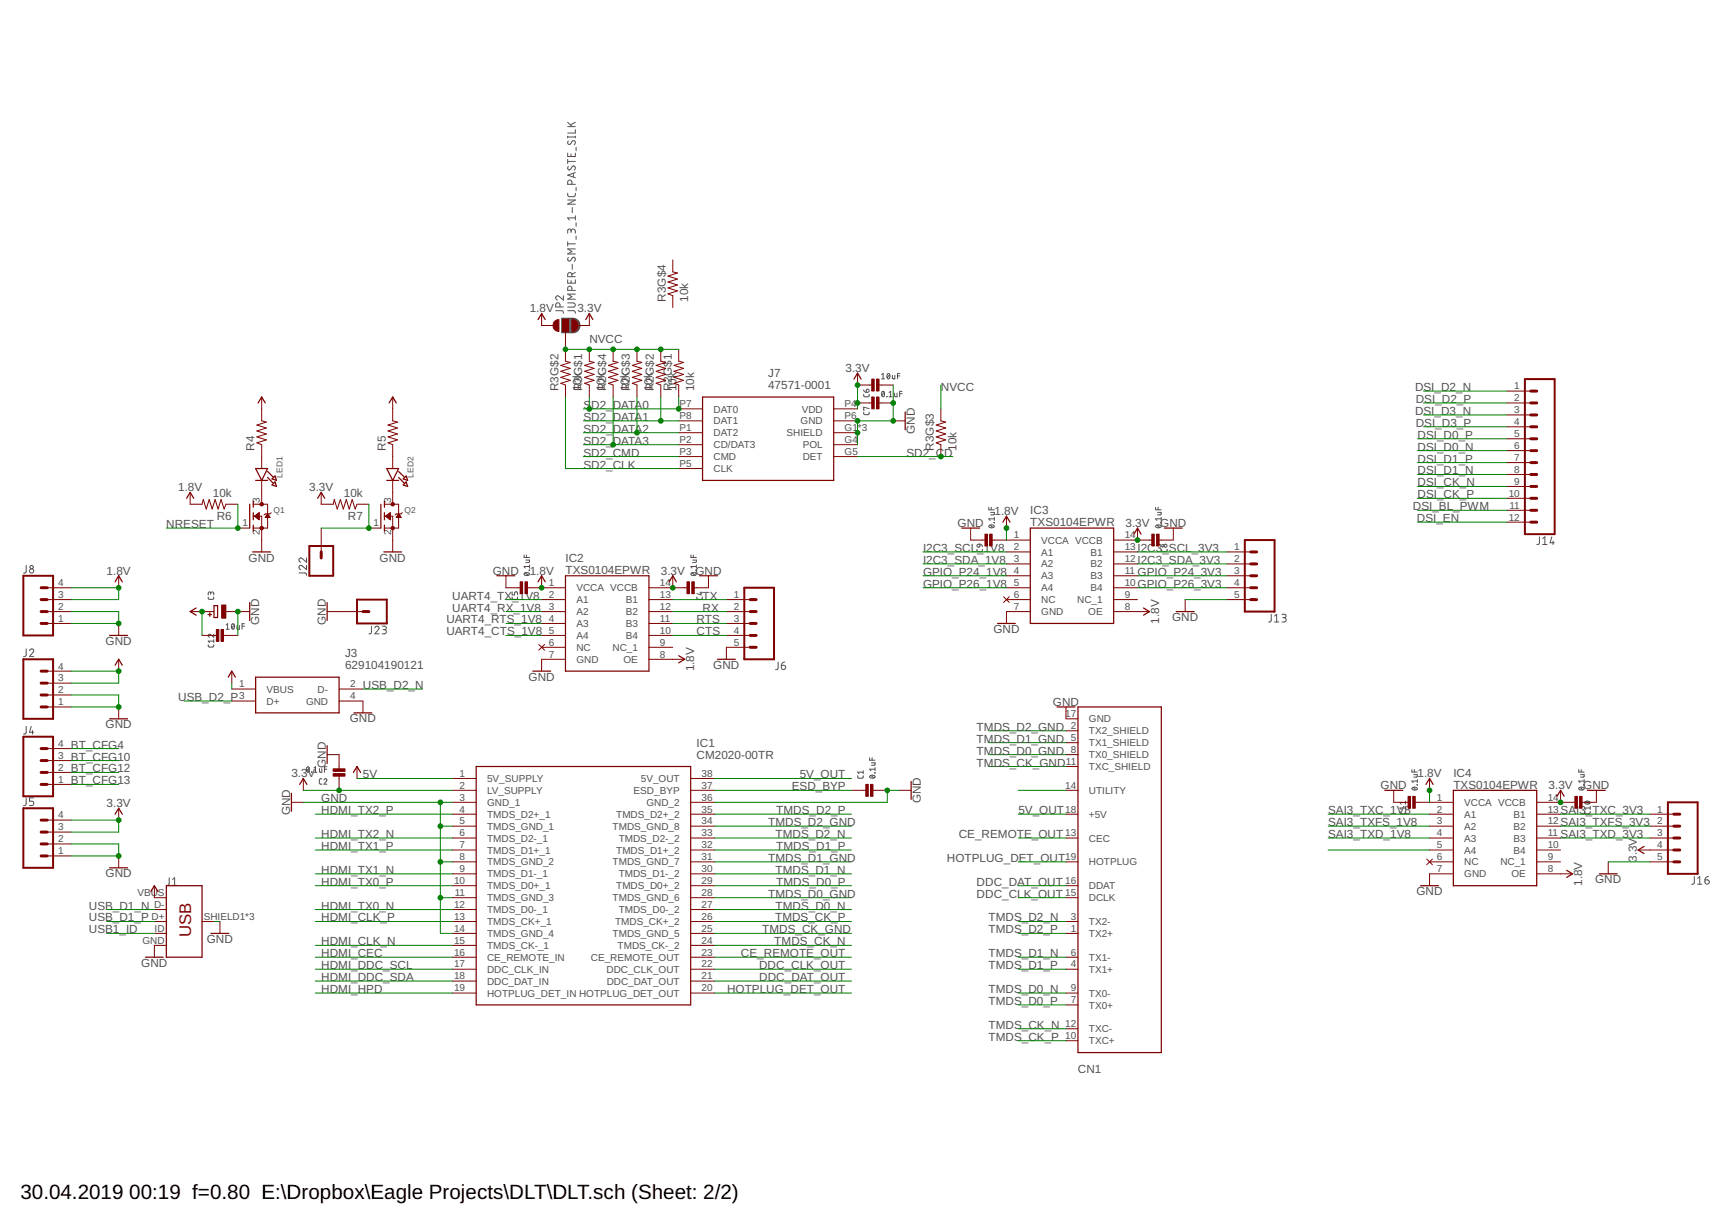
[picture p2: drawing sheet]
<svg xmlns="http://www.w3.org/2000/svg" width="297mm" height="210mm" viewBox="0 0 297 210" stroke-linecap="round" stroke-linejoin="round" font-family="sans-serif">
<g fill="none" stroke="#505050" stroke-width=".17">
<path d="M97.3 33.1v.4l.3 .2h.8l.2-.3v-.3M97.3 26.2v.6h1.3v-.6M97.3 23.3v.3M97.3 27.3v.7M97.3 34.3h1.3l-1.3 .7h1.3M97.3 27.7h1.3M97.3 23.5h1.3M97.3 21.7h1.3M97.3 21l.8 .7M97.4 28.5l-.1 .5 .3 .1 .2-.1 .3-.4a.36 .36 0 0 1 .5 0 .36 .36 0 0 1-.2 .6M97.4 24.2l-.1 .4 .3 .2 .2-.2 .3-.4a.36 .36 0 0 1 .5 .1 .36 .36 0 0 1-.2 .5M97.9 39.6a.37 .37 0 0 1 .3-.4 .37 .37 0 0 1 .4 .4v.4"/>
<path d="M97.9 39.8v-.4l-.4-.2-.2 .2v.6M97.9 26.4v.4M98 31.6v-.4a.36 .36 0 0 0-.3-.4 .36 .36 0 0 0-.4 .4v.4h1.3M98.1 35.6v.8M98.3 29.7v.6M98.6 22.2v.6h-1.3M98.6 23.3v.3M98.6 37v.7M98.6 37.3h-1.3l.3 .4M98.6 29.6l-1.3 .4 1.3 .5M98.6 21l-.8 .4M98.7 25.2v.6"/>
<path d="M98.7 32.1v.6M98.7 38.2v.6M95.2 53.2l1.2 .1 .2 .4M96 52.6v-.4a.37 .37 0 0 0-.4-.3 .37 .37 0 0 0-.4 .3v.4h1.4M96.6 50.7v.7l-.8-.6a.36 .36 0 0 0-.5 .1 .36 .36 0 0 0 .2 .5M97.3 53.2l1.1 .1 .2 .4M97.3 51.9h.9a.36 .36 0 0 1 .4 .4 .36 .36 0 0 1-.4 .3h-.9M97.3 47.9v.6h1.3v-.6M97.3 41.4v.7M97.3 41.8h1.3M97.4 44.1l-.1 .5 .3 .1 .2-.1 .3-.4a.35 .35 0 0 1 .5 .1 .35 .35 0 0 1-.2 .5M97.9 48.1v.4"/>
<path d="M98 49.8v-.4a.36 .36 0 0 0-.3-.4 .36 .36 0 0 0-.4 .4v.4h1.3M98 47.4v-.3a.36 .36 0 0 0-.3-.4 .36 .36 0 0 0-.4 .4v.3h1.3M98.1 45.3v.9M98.6 50.4h-1.3l.7 .4-.7 .5h1.3M98.6 46.7l-.6 .3M98.6 42.7h-1.3l.7 .4-.7 .4h1.3M98.7 40.4v.6M148 67.6l.1 .3 .2 .1h.6l.1-.4M148 66.8l.2 .3 .3 .1M148 70.6l.1 .4 .2 .1 .6-.1 .1-.4M148.5 66.8a.27 .27 0 0 1 .4 0 .27 .27 0 0 1-.2 .4h-.2zM149 70l-1-.2v.5h.1"/>
<path d="M151.1 64.2l.3-.2v.9M151.1 64.9h.5M151.3 67.1h.1a.55 .55 0 0 1 0 .9l-.2-.1-.1-.4zM151.6 67.2l-.4 .6M152 67.9h.1M152.2 64a.44 .44 0 0 1 .3 .5 .44 .44 0 0 1-.3 .4l-.2-.4zM152.4 68h.5M152.4 67.2l.3-.1v.9M152.5 64.2l-.4 .5M153 64.3v.6h.1h.3v-.6M153.3 67.4v.4l.2 .2h.3v-.6M153.8 64.4h.4"/>
<path d="M154.2 67.5h.4M154.2 64h-.4v.9M154.6 67.1h-.4v.9M4.5 96.9v1.1l-.5 .2M51.2 98.2h1.2l.1 .4M52.5 96.9v.7l-.7-.6a.36 .36 0 0 0-.5 .1 .36 .36 0 0 0 .2 .5M52.5 95.6v.8l-.7-.7a.36 .36 0 0 0-.5 .1 .36 .36 0 0 0 .2 .6M89.8 95.1v.4h1M89.9 98.3a.49 .49 0 0 1 .5-.2 .49 .49 0 0 1 .3 .4l-.6 .1-.2-.1zM90 98.1l.6 .5M90.1 96h.7l-.1 .4h-.6M90.2 95.1v.4"/>
<path d="M90.7 97.7h.1zM90.8 97.1h-1l.2 .2M90.8 96.8v.5M118.4 95.1v.4h1M118.4 98.3a.49 .49 0 0 1 .5-.2 .49 .49 0 0 1 .4 .4l-.6 .1-.3-.1zM118.6 98.1l.5 .5M118.7 96h.7l-.1 .4h-.6M118.8 95.1v.4M119.3 97.7h.1zM119.4 96.8v.5M119.4 97.1h-1l.2 .2M167.4 94.1l.1 .3 .1 .1h.7l.1-.4"/>
<path d="M167.5 93.3l.5-.1v.4a.26 .26 0 0 1-.4 .1 .26 .26 0 0 1-.1-.4zM168 93.2l.3 .2 .1 .3M169.5 86.9v.5h.9M169.6 90l.3-.1 .5 .2a.44 .44 0 0 1-.4 .3 .44 .44 0 0 1-.5-.3zM169.7 90l.5 .4M169.8 87.8h.6l-.1 .4h-.5M169.9 86.9v.5M170.4 89.5v.1zM170.4 88.9h-.9l.2 .3M170.4 88.6v.6M198.1 86.9v.5h.9M198.1 90.1a.49 .49 0 0 1 .5-.2 .49 .49 0 0 1 .4 .4 .49 .49 0 0 1-.5 .2 .49 .49 0 0 1-.4-.4z"/>
<path d="M198.3 90l.5 .4M198.4 87.8h.6l-.1 .4h-.5M198.5 86.9v.5M199 89.5v.1zM199 88.6v.6M199 88.9h-.9l.2 .3M199.1 94.1v.3l.2 .1h.6l.1-.4M263.9 92l-.1 1.1-.4 .2M264.4 93.3h.8M264.4 92.3l.4-.3v1.3M266 92l-.3 1h.7M266.2 92.7v.6"/>
<path d="M4.5 111.2v1.1l-.2 .2h-.3M5.1 111.5a.36 .36 0 0 1 .5-.3 .36 .36 0 0 1 .1 .6l-.6 .7h.7M35.7 102.3v.3l.2 .1h.6l.1-.4M35.7 110.5v.3l.2 .1 .6-.1 .1-.3M36.1 101.7l.1-.2h.3l.1 .4M36.1 101.8v-.3l-.2-.1-.2 .2v.3M36.6 108.7v.5l-.5-.4a.26 .26 0 0 0-.4 0 .26 .26 0 0 0 .2 .4M36.6 109.6v.5M36.6 109.9h-.9l.2 .2M38.8 107.1l.2-.2v.9M38.8 107.8h.5M39.8 106.9a.44 .44 0 0 1 .4 .4 .44 .44 0 0 1-.4 .5l-.1-.5z"/>
<path d="M40.2 107.1l-.5 .5M40.6 107.2v.5l.2 .1h.2v-.6M41.5 107.3h.4M41.9 106.9h-.4v.9M63.7 107.3l-.1 1.1-.4 .2M64.2 107.6a.36 .36 0 0 1 .5-.3 .36 .36 0 0 1 .2 .6l-.7 .7h.8M65.5 107.3h.4l.3 .2-.1 .4h-.4M65.9 107.9a.36 .36 0 0 1 .3 .3 .36 .36 0 0 1-.3 .4h-.4M87.8 102.3v.3l.2 .1h.6l.1-.4M87.8 101.4v.5h.4v-.4l.2-.1 .3 .1v.4M119.4 102.3l.1 .3 .2 .1h.6l.1-.4M120 101.6h.4"/>
<path d="M120.2 101.4v.5l-.8-.2M133.4 113.4l-.1 1.2-.4 .1M133.9 114h.5a.37 .37 0 0 1 .2 .4 .37 .37 0 0 1-.3 .3 .37 .37 0 0 1-.4-.3zM134.5 113.4l-.3 .1-.3 .5M217.9 105.3v1.1l-.2 .2h-.2M218.5 106.6h.7M218.5 105.6l.3-.3v1.3M219.7 105.3h.6l.1 .2-.1 .3h-.4M220.1 105.8a.37 .37 0 0 1 .4 .4 .37 .37 0 0 1-.4 .4h-.4M4.5 124.5v1.1l-.2 .2h-.3M4.5 136.7v1.1l-.2 .2h-.3M5.4 124.5l-.3 1h.7"/>
<path d="M5.6 125.2v.6M5.8 136.7h-.7v.6h.4a.38 .38 0 0 1 .3 .4 .38 .38 0 0 1-.3 .3h-.4M52.7 131.4a.44 .44 0 0 1 .3 .5 .44 .44 0 0 1-.3 .4l-.2-.5zM53 131.6l-.4 .5M53.4 132.3h.1M53.8 132.3h.5M53.8 131.6l.3-.2v.9M54.8 131.7v.5l.1 .1h.3v-.6M55.2 133.4l-.4 .1-.1 .1 .1 .7 .4 .1M55.5 133.6a.26 .26 0 0 1 .4-.2 .26 .26 0 0 1 .1 .4l-.5 .6h.5M55.6 131.8h.4M56 131.4h-.4v.9"/>
<path d="M147 132.9v.3l.2 .1h.6l.2-.4M148 132.3h-1l.2 .3M148 132.1v.5M149.1 129.8v.5h.9M149.1 133a.49 .49 0 0 1 .5-.2 .49 .49 0 0 1 .4 .4 .49 .49 0 0 1-.5 .2 .49 .49 0 0 1-.4-.4zM149.3 132.9l.5 .4M149.4 130.7h.6l-.1 .4h-.5M149.5 129.8v.5M149.9 132.5h.1M150 131.5v.6M150 131.8h-.9l.2 .3M239.9 139.1l.1 .3 .2 .1 .6-.1 .1-.3"/>
<path d="M240.9 138.5h-1l.3 .2M240.9 137.3v.5M240.9 138.2v.5M240.9 137.5h-1l.3 .3M242 131.9v.4h.9M242 135l.5-.1h.3l.1 .2a.55 .55 0 0 1-.9 0zM242.2 134.9l.5 .4M242.3 132.7h.6v.4l-.6 .1M242.4 131.9v.4M242.9 134.5h.1M242.9 133.8h-.9l.2 .3M242.9 133.6v.5"/>
<path d="M270.6 131.9v.4h.9M270.6 135l.5-.1h.3l.1 .2a.55 .55 0 0 1-.9 0zM270.8 134.9l.5 .4M270.9 132.7h.6v.4l-.6 .1M271 131.9v.4M271.5 134.5h.1M271.5 133.6v.5M271.5 133.8h-.9l.2 .3M271.6 139.1l.1 .3 .1 .1 .7-.1 .1-.3M271.7 137.4a.49 .49 0 0 1 .5-.2 .49 .49 0 0 1 .3 .4 .49 .49 0 0 1-.5 .2 .49 .49 0 0 1-.3-.4zM271.8 137.3l.6 .4M272.6 138.2v.5"/>
<path d="M272.6 138.5h-1l.2 .2M29 150.4v1.1l-.4 .2M29.6 151.7h.7M29.6 150.7l.3-.3v1.3M290.4 150.2v1.1l-.2 .2h-.2M291 151.5h.7M291 150.5l.3-.3v1.3M292.2 150.8h.5a.37 .37 0 0 1 .3 .4 .37 .37 0 0 1-.4 .3 .37 .37 0 0 1-.4-.4zM292.8 150.2l-.3 .1-.3 .5"/>
<circle cx="5.4" cy="97.8" r=".36"/>
<circle cx="5.4" cy="97.2" r=".29"/>
<circle cx="199.3" cy="93.5" r=".21"/>
<circle cx="199.8" cy="93.5" r=".26"/>
</g>
<g fill="none" stroke="#505050" stroke-width=".21">
<path d="M96.3 56.9h2.4M96.3 56.7h2.7M96.3 56.5h2.8M96.3 56.3h2.9M96.3 56.2h3M96.3 56h3.1M96.3 55.8h3.1M96.3 55.7h3.1M96.3 55.5h3M96.3 55.3h3M96.3 55.1h2.9M96.3 55h2.8"/>
<path d="M96.3 54.8h2.6M96.3 54.6h2.3M99.2 55.2l-.4-.5-.4-.1-2.1-.1v2.5h2.1l.5-.3M99.2 55.2l.2 .8M99.3 56.2l-.4 .5M99.4 56l-.1 .2"/>
</g>
<g fill="none" stroke="#800000" stroke-width=".21">
<path d="M92.2 54.8l.6-1.1 .7 1.1M100.4 54.8l.6-1.1 .6 1.1M44.2 69l.7-1 .6 1M66.7 69l.6-1 .6 1M120.4 68h22.5v14.3h-22.5zM146.4 65l.6-1.1 .6 1.1M155.2 70.6v3M19.7 99.7l.6-1 .7 1M32 85.4l.6-1 .6 1M42.8 86.4v4.1M43.3 94.6h3.1M43.4 85.9v1"/>
<path d="M43.4 87.8v1.3M43.4 90v1M43.8 82.3h2.1M43.8 80.3h2.1l-1 2zM45.9 81.8l1 1M45.9 80.8l1 1M47.1 81.6l.3 .7-.8-.2zM47.1 82.6l.3 .8-.8-.3zM54.4 85.4l.7-1 .6 1M65.3 86.4v4.1M65.8 94.6h3M65.9 85.9v1"/>
<path d="M65.9 87.8v1.3M65.9 90v1M66.3 82.3h2M66.3 80.3h2l-1 2zM68.3 81.8l1.1 1M68.3 80.8l1.1 1M69.1 82.1l.5-.5 .3 .7zM69.6 82.6l.3 .8-.8-.3zM85.2 98.7h3M92.2 99.7l.6-1 .7 1M96.9 98.7h14.3v16.3h-14.3zM114.7 99.7l.6-1 .6 1"/>
<path d="M119.9 98.7h3.1M164.8 90.5h3.1M171.9 89.5l.6-1 .6 1M176.6 90.5h14.3v16.3h-14.3zM194.4 91.5l.6-1 .6 1M199.6 90.5h3M18.8 108.9h3.1M19.7 114l.6-1 .7 1M33.6 104.2l-1 .6 1 .6M35.6 105.3h.7M36 105v.6M36.7 103.8h.6v2h-.6z"/>
<path d="M39.1 116l.6-1 .6 1M42.8 103.3v3M43.8 116h14.3v6.2h-14.3zM56.1 103.3v3M91.3 115h3.1M116.3 112.4l1 .6-1 .6M123 113h3M171 106.8h3M196 104.2l1 .6-1 .6M201.6 104.8h3.1M18.8 123.2h3.1M19.7 139.5l.6-1 .7 1"/>
<path d="M50 135.9v3.1M51.4 134.4l.6-1 .6 1M56.1 127.8v3M60.6 132.4l.6-1.1 .6 1.1M60.7 122.2h3M81.6 131.3h36.8v40.9h-36.8zM156.2 133.9v3.1M181.2 121.1h3.1M184.8 121.1h14.3v59.3h-14.3zM237.4 135.4h3M244.4 134.4l.6-1 .6 1M249.1 135.4h14.3v16.4h-14.3z"/>
<path d="M266.9 136.4l.6-1 .6 1M272.1 135.4h3M18.8 148.7h3.1M25.8 152.8l.7-1 .6 1M28.5 151.8h6.1v12.2h-6.1zM36.2 159.9h3M243.5 151.8h3M268.5 149.1l1 .6-1 .6M274.1 149.7h3.1M281.8 145l-1 .6 1 .7M24.9 164h3.1"/>
</g>
<g fill="none" stroke="#800000" stroke-width=".17">
<path d="M92.8 53.7v2.1h2.1M96.4 54.8h1.1v2h-1.1zM96.9 56.8v5.1l.8 .2-1.6 .5 1.6 .5-1.6 .5 1.6 .6-1.6 .5 1.6 .5-1.6 .5 .8 .3v2M101 59.9v2l.8 .2-1.6 .5 1.6 .5-1.6 .5 1.6 .6-1.6 .5 1.6 .5-1.6 .5 .8 .3v2M101 53.7v2.1h-2M105.1 59.9v2l.8 .2-1.6 .5 1.6 .5-1.6 .5 1.6 .6-1.6 .5 1.6 .5-1.6 .5 .8 .3v2M109.2 59.9v2l.8 .2-1.6 .5 1.6 .5-1.6 .5 1.6 .6-1.6 .5 1.6 .5-1.6 .5 .8 .3v2M113.3 59.9v2l.8 .2-1.6 .5 1.6 .5-1.6 .5 1.6 .6-1.6 .5 1.6 .5-1.6 .5 .8 .3v2M115.3 44.5v2.1l.8 .2-1.6 .5 1.6 .5-1.6 .5 1.6 .5-1.6 .5 1.6 .5-1.6 .6 .8 .3v2M116.3 59.9v2l.9 .2-1.7 .5 1.7 .5-1.7 .5 1.7 .6-1.7 .5 1.7 .5-1.7 .5 .8 .3v2M44.9 68v4.1l.8 .2-1.7 .5 1.7 .5-1.7 .6 1.7 .5-1.7 .5 1.7 .5-1.7 .5 .9 .3v4.1M67.3 68v4.1l.8 .2-1.6 .5 1.6 .5-1.6 .6 1.6 .5-1.6 .5 1.6 .5-1.6 .5 .8 .3v4.1"/>
<path d="M116.3 70.1h4.1M116.3 72.1h4.1M116.3 74.1h4.1M116.3 76.2h4.1M116.3 78.2h4.1M142.9 70.1h4.1M142.9 72.1h4.1M142.9 74.1h4.1M142.9 76.2h4.1M142.9 78.2h4.1M147 63.9v2.1h2.6M147 69h2.6"/>
<path d="M150.5 66h2.6M150.5 69h2.6M153.1 72.1h2.1M161.3 70.1v2l.8 .2-1.6 .5 1.6 .5-1.6 .6 1.6 .5-1.6 .5 1.6 .5-1.6 .5 .8 .3v2M258.3 69h4.1M258.3 67h4.1M258.3 71.1h4.1M258.3 73.1h4.1M258.3 75.2h4.1M258.3 77.2h4.1M258.3 79.3h4.1M20.3 98.7v2"/>
<path d="M32.6 84.4v2h2l.2-.8 .5 1.6 .6-1.6 .5 1.6 .5-1.6 .5 1.6 .5-1.6 .5 1.6 .3-.8h2.1M40.8 90.5h2M43.4 88.5h1.5v6.1M43.4 86.4h2.5v4.1h-2.5M43.6 88.5l.8-.7v1.3zM43.6 88.5h.8M43.7 88.4h.7M43.8 88.6h.6M43.8 88.3h.6M43.9 88.6h.5M44 88.2h.4M44 88.7h.4"/>
<path d="M44.1 88.1h.3M44.1 88.8h.3M44.2 88h.2M44.2 88.9h.2M44.3 87.9h.1M44.4 89h.1M44.9 82.3v4.1M45.5 88.6h.7M45.6 88.5h.5M45.6 88.4h.5M45.7 88.3h.3M45.8 88.2h.2"/>
<path d="M45.8 88.1h.1M45.9 88.1l.4 .5-.8 .1zM46.5 87.8l-.2 .3h-.8l-.2 .1M55.1 84.4v2h2l.2-.8 .5 1.6 .5-1.6 .5 1.6 .6-1.6 .5 1.6 .5-1.6 .5 1.6 .3-.8h2M55.1 90.5v4.1M63.2 90.5h2.1M65.9 88.5h1.4v6.1M65.9 86.4h2.4v4.1h-2.4M66.1 88.5l.8-.7v1.3zM66.1 88.5h.8M66.2 88.4h.7M66.2 88.6h.7"/>
<path d="M66.3 88.3h.6M66.4 88.6h.5M66.4 88.2h.5M66.5 88.7h.4M66.5 88.1h.4M66.6 88.8h.3M66.7 88h.2M66.7 88.9h.2M66.8 87.9h.1M66.8 89h.1M67.3 82.3v4.1M68 88.6h.7"/>
<path d="M68.1 88.5h.5M68.1 88.4h.5M68.2 88.3h.3M68.2 88.2h.2M68.3 88.1h.1M68.3 88.1l.4 .6-.8-.1zM68.9 87.8l-.2 .3h-.8l-.2 .1M86.7 98.7v2h2.7M92.8 98.7v2M115.3 98.7v2M116.3 80.3h4.1M121.4 98.7v2h-2.6"/>
<path d="M166.4 90.5v2h2.6M169.8 92.5h6.8M172.5 94.6h4.1M172.5 96.6h4.1M172.5 98.7h4.1M172.5 88.5v2M190.9 92.5h6.7M190.9 94.6h4.1M190.9 96.6h4.1M190.9 98.7h4.1M195 90.5v2M201.1 90.5v2h-2.6"/>
<path d="M210.3 94.6h4.1M210.3 96.6h4.1M210.3 98.7h4.1M258.3 81.3h4.1M258.3 83.4h4.1M258.3 85.4h4.1M258.3 87.4h4.1M258.3 89.5h4.1M8.1 119.1h4.1M8.1 117.1h4.1M8.1 115h4.1M8.1 104.8h4.1"/>
<path d="M8.1 100.7h4.1M8.1 102.7h4.1M8.1 106.8h4.1M20.3 106.8v2.1M20.3 113v2M32.6 104.8h4.1M34.6 108.9h2.7M38.1 108.9h2.7M38.7 104.8h4.1M39.7 118.1h4.1M39.7 115v2.1M56.1 104.8h6.1"/>
<path d="M58.1 118.1h4.1M90.2 100.7h6.7M92.4 110.4l.9 1M92.8 104.8h4.1M92.8 102.7h4.1M92.8 106.8h4.1M92.8 108.9h4.1M92.8 110.9h4.1M93.3 110.4l-.9 1M96.9 113h-4.1v2M111.2 104.8h4.1M111.2 100.7h6.8"/>
<path d="M111.2 102.7h4.1M111.2 106.8h4.1M111.2 108.9h4.1M111.2 110.9h4.1M111.2 113h6.1M124.5 104.8h4.1M124.5 102.7h4.1M124.5 106.8h4.1M124.5 108.9h4.1M128.6 110.9h-4.1v2.1M172 102.3l1 .9M172.5 100.7h4.1"/>
<path d="M172.5 102.7h4.1M173 102.3l-1 .9M176.6 104.8h-4.1v2M190.9 104.8h6.1M190.9 100.7h4.1M190.9 102.7h4.1M203.1 102.7v2.1M210.3 100.7h4.1M210.3 102.7h4.1M8.1 121.1h4.1M8.1 134.4h4.1M8.1 132.4h4.1"/>
<path d="M8.1 130.3h4.1M8.1 128.3h4.1M20.3 121.1v2.1M20.3 138.5v2M39.7 120.1h4.1M50 137.5h2M52 133.4v2M56.1 129.3h2v2.7M58.1 120.1h4.1v2.1M58.1 132.8v2.6M61.2 131.3v2.1M77.5 139.5h4.1"/>
<path d="M77.5 135.4h4.1M77.5 133.4h4.1M77.5 137.5h4.1M118.4 139.5h4.1M118.4 135.4h4.1M118.4 133.4h4.1M118.4 137.5h4.1M145.9 135.4h2.7M149.4 135.4h2.7M154.1 135.4h2.1M182.7 139.5h2.1M182.7 121.1v2.1h2.1"/>
<path d="M182.7 129.3h2.1M182.7 127.3h2.1M182.7 125.2h2.1M182.7 131.3h2.1M182.7 135.4h2.1M238.9 135.4v2.1h2.7M242.4 137.5h6.7M245 139.5h4.1M245 133.4v2M263.4 139.5h4.1M263.4 137.5h6.8M267.5 135.4v2.1"/>
<path d="M273.6 135.4v2.1h-2.6M282.8 139.5h4.1M8.1 146.7h4.1M8.1 144.6h4.1M8.1 142.6h4.1M8.1 140.5h4.1M20.3 146.7v2M26.5 151.8v2h2M26.5 159.9h2M26.5 157.9h2M26.5 155.9h2M34.6 157.9h2.1"/>
<path d="M37.7 157.9v2M77.5 143.6h4.1M77.5 153.8h4.1M77.5 151.8h4.1M77.5 147.7h4.1M77.5 159.9h4.1M77.5 157.9h4.1M77.5 155.9h4.1M77.5 141.6h4.1M77.5 145.6h4.1M77.5 149.7h4.1M118.4 143.6h4.1"/>
<path d="M118.4 153.8h4.1M118.4 151.8h4.1M118.4 147.7h4.1M118.4 159.9h4.1M118.4 157.9h4.1M118.4 155.9h4.1M118.4 141.6h4.1M118.4 145.6h4.1M118.4 149.7h4.1M182.7 143.6h2.1M182.7 153.8h2.1M182.7 151.8h2.1"/>
<path d="M182.7 147.7h2.1M182.7 159.9h2.1M182.7 157.9h2.1M244.5 147.2l1 1M245 143.6h4.1M245 147.7h4.1M245 141.6h4.1M245 145.6h4.1M245.5 147.2l-1 1M249.1 149.7h-4.1v2.1M263.4 143.6h4.1M263.4 147.7h4.1"/>
<path d="M263.4 141.6h4.1M263.4 145.6h4.1M263.4 149.7h6.1M275.7 147.7v2M280.8 145.6h6.1M282.8 143.6h4.1M282.8 147.7h4.1M282.8 141.6h4.1M28.5 162h-2v2M77.5 170.2h4.1M77.5 166.1h4.1M77.5 164h4.1"/>
<path d="M77.5 162h4.1M77.5 168.1h4.1M118.4 170.2h4.1M118.4 166.1h4.1M118.4 164h4.1M118.4 162h4.1M118.4 168.1h4.1M182.7 172.2h2.1M182.7 170.2h2.1M182.7 166.1h2.1M182.7 164h2.1M182.7 178.3h2.1"/>
<path d="M182.7 176.3h2.1"/>
</g>
<path d="M261.4 65h5.1v26.5h-5.1zM4 98.7h5.1v10.2h-5.1zM53 93.6h4.1v5.1h-4.1zM213.4 92.5h5.1v12.3h-5.1zM4 113h5.1v10.2h-5.1zM61.2 102.7h5.1v4.1h-5.1zM127.6 100.7h5.1v12.3h-5.1zM4 126.2h5.1v10.2h-5.1zM4 138.5h5.1v10.2h-5.1zM285.9 137.5h5.1v12.2h-5.1z" fill="none" stroke="#800000" stroke-width=".34"/>
<g fill="none" stroke="#800000" stroke-width=".51">
<path d="M262.4 71.1h1M262.4 69h1M262.4 67h1M262.4 75.2h1M262.4 73.1h1M262.4 77.2h1M262.4 79.3h1M55.1 94.6v1M214.4 98.7h1M214.4 96.6h1M214.4 94.6h1M262.4 81.3h1"/>
<path d="M262.4 83.4h1M262.4 85.4h1M262.4 87.4h1M262.4 89.5h1M7 117.1h1.1M7 119.1h1.1M7 115h1.1M7 106.8h1.1M7 104.8h1.1M7 102.7h1.1M7 100.7h1.1M62.2 104.8h1"/>
<path d="M128.6 106.8h1M128.6 104.8h1M128.6 102.7h1M128.6 110.9h1M128.6 108.9h1M214.4 102.7h1M214.4 100.7h1M7 121.1h1.1M7 130.3h1.1M7 132.4h1.1M7 134.4h1.1M7 128.3h1.1"/>
<path d="M286.9 139.5h1M7 142.6h1.1M7 144.6h1.1M7 146.7h1.1M7 140.5h1.1M286.9 143.6h1M286.9 141.6h1M286.9 147.7h1M286.9 145.6h1"/>
</g>
<g fill="#800000" stroke="#800000" stroke-width=".17">
<path d="M149.2 134.4h.4v2h-.4z"/>
<path d="M148.4 134.4h.4v2h-.4z"/>
<path d="M57.1 131.7h2v.5h-2z"/>
<path d="M57.1 132.6h2v.4h-2z"/>
<path d="M38 103.7h.7v2.2h-.7z"/>
<path d="M118.6 99.7h.4v2h-.4z"/>
<path d="M117.8 99.7h.4v2h-.4z"/>
<path d="M90 99.7h.4v2h-.4z"/>
<path d="M89.2 99.7h.4v2h-.4z"/>
<path d="M150.2 65h.5v2h-.5z"/>
<path d="M149.4 65h.4v2h-.4z"/>
<path d="M150.2 68h.5v2.1h-.5z"/>
<path d="M149.4 68h.4v2.1h-.4z"/>
<path d="M96.4 54.8h1v2h-1z"/>
<path d="M198.2 91.5h.5v2.1h-.5z"/>
<path d="M197.4 91.5h.4v2.1h-.4z"/>
<path d="M169.6 91.5h.5v2.1h-.5z"/>
<path d="M168.8 91.5h.4v2.1h-.4z"/>
<path d="M270.7 136.5h.5v2h-.5z"/>
<path d="M269.9 136.5h.5v2h-.5z"/>
<path d="M242.1 136.5h.5v2h-.5z"/>
<path d="M241.3 136.5h.5v2h-.5z"/>
<path d="M37.9 107.9h.4v2h-.4z"/>
<path d="M37.1 107.9h.4v2h-.4z"/>
</g>
<g fill="#800000" stroke="#800000" stroke-width=".17">
<path d="M98 54.8a1.02 1.02 0 0 1 1.1 1 1.02 1.02 0 0 1-1.1 1z" fill-rule="evenodd"/>
<path d="M95.1 55l.7-.2v2a1.02 1.02 0 0 1-1-.7 1.02 1.02 0 0 1 .3-1.1z" fill-rule="evenodd"/>
<circle cx="44.9" cy="90.5" r=".3"/>
<circle cx="44.9" cy="86.4" r=".3"/>
<circle cx="67.3" cy="90.5" r=".3"/>
<circle cx="67.3" cy="86.4" r=".3"/>
</g>
<g fill="none" stroke="#008000" stroke-width=".17">
<path d="M96.9 59.9h19.4M96.9 68v12.3h19.4M100 72.1h16.3M100 78.2h16.3M100 74.1h16.3M100 76.2h16.3M101 68v2.1M105.1 68v8.2M109.2 68v6.1M113.3 68v4.1M116.3 68v2.1h-16.3M147 66v4.1"/>
<path d="M147 78.2h16.3M153.1 66v6.1h-6.1v4.1M161.3 66v4.1M243 75.2h15.3M243 77.2h15.3M243 79.3h15.3M244 67h14.3M244 69h14.3M244 71.1h14.3M244 73.1h14.3M40.8 86.4v4.1h-12.3M63.2 86.4v4.1h-8.1"/>
<path d="M158.2 94.6h14.3M158.2 96.6h14.3M158.2 98.7h14.3M172.5 90.5v2M195 94.6h15.3M195 96.6h15.3M195 98.7h15.3M243 81.3h15.3M243 83.4h15.3M243 85.4h15.3M243 89.5h15.3M243 87.4h15.3"/>
<path d="M12.2 115h8.1v2.1h-8.1M12.2 100.7h8.1v2h-8.1M12.2 104.8h8.1v2h-8.1M12.2 119.1h8.1v2h-8.1M34.6 104.8v4.1M39.7 117.1v1M40.8 104.8v4.1M62.2 118.1h10.2M86.7 106.8h6.1M86.7 104.8h6.1M86.7 102.7h6.1M86.7 108.9h6.1"/>
<path d="M115.3 106.8h9.2M115.3 104.8h9.2M115.3 102.7h9.2M115.3 108.9h9.2M158.2 100.7h14.3M195 100.7h15.3M203.1 102.7h7.2M12.2 134.4h8.1M12.2 132.4h8.1M12.2 130.3h8.1M12.2 128.3h8.1M31.6 120.1h8.1"/>
<path d="M52 137.5h25.5M52 135.4h25.5M54 139.5h23.5M61.2 133.4h16.3M75.5 137.5v22.4h2M122.5 133.4h23.4M122.5 135.4h23.4M122.5 139.5h23.4M154.1 135.4h-2v2.1h-29.6M169.4 129.3h13.3M169.4 125.2h13.3M169.4 127.3h13.3"/>
<path d="M169.4 131.3h13.3M174.5 135.4h8.2M174.5 139.5h8.2M227.6 139.5h17.4M245 135.4v2.1M267.5 139.5h15.3M12.2 140.5h8.1v2.1h-8.1M12.2 144.6h8.1v2.1h-8.1M18.3 157.9h8.2M18.3 155.9h8.2M18.3 159.9h8.2M36.7 157.9h1"/>
<path d="M54 157.9h23.5M54 155.9h23.5M54 143.6h23.5M54 145.6h23.5M54 149.7h23.5M54 151.8h23.5M75.5 141.6h2M75.5 147.7h2M75.5 153.8h2M122.5 157.9h23.4M122.5 155.9h23.4M122.5 159.9h23.4"/>
<path d="M122.5 141.6h23.4M122.5 147.7h23.4M122.5 153.8h23.4M122.5 143.6h23.4M122.5 145.6h23.4M122.5 149.7h23.4M122.5 151.8h23.4M174.5 157.9h8.2M174.5 159.9h8.2M174.5 147.7h8.2M174.5 153.8h8.2M174.5 143.6h8.2"/>
<path d="M174.5 151.8h8.2M227.6 141.6h17.4M227.6 143.6h17.4M227.6 145.6h17.4M267.5 141.6h15.3M267.5 143.6h15.3M275.7 147.7h7.1M54 162h23.5M54 164h23.5M54 166.1h23.5M54 168.1h23.5M54 170.2h23.5"/>
<path d="M122.5 162h23.4M122.5 164h23.4M122.5 166.1h23.4M122.5 168.1h23.4M122.5 170.2h23.4M174.5 164h8.2M174.5 166.1h8.2M174.5 170.2h8.2M174.5 172.2h8.2M174.5 176.3h8.2M174.5 178.3h8.2"/>
</g>
<g fill="#008000" stroke="#008000" stroke-width=".17">
<circle cx="20.3" cy="115" r=".4"/>
<circle cx="34.6" cy="104.8" r=".4"/>
<circle cx="20.3" cy="121.1" r=".4"/>
<circle cx="75.5" cy="137.5" r=".4"/>
<circle cx="75.5" cy="141.6" r=".4"/>
<circle cx="75.5" cy="147.7" r=".4"/>
<circle cx="75.5" cy="153.8" r=".4"/>
<circle cx="152.1" cy="135.4" r=".4"/>
<circle cx="40.8" cy="104.8" r=".4"/>
<circle cx="20.3" cy="146.7" r=".4"/>
<circle cx="20.3" cy="106.8" r=".4"/>
<circle cx="153.1" cy="69" r=".4"/>
<circle cx="147" cy="74.1" r=".4"/>
<circle cx="153.1" cy="72.1" r=".4"/>
<circle cx="147" cy="72.1" r=".4"/>
<circle cx="58.1" cy="135.4" r=".4"/>
<circle cx="20.3" cy="140.5" r=".4"/>
<circle cx="115.3" cy="100.7" r=".4"/>
<circle cx="147" cy="66" r=".4"/>
<circle cx="147" cy="69" r=".4"/>
<circle cx="195" cy="92.5" r=".4"/>
<circle cx="267.5" cy="137.5" r=".4"/>
<circle cx="92.8" cy="100.7" r=".4"/>
<circle cx="20.3" cy="100.7" r=".4"/>
<circle cx="172.5" cy="90.5" r=".4"/>
<circle cx="245" cy="135.4" r=".4"/>
<circle cx="161.3" cy="78.2" r=".4"/>
<circle cx="109.2" cy="74.1" r=".4"/>
<circle cx="116.3" cy="70.1" r=".4"/>
<circle cx="101" cy="70.1" r=".4"/>
<circle cx="105.1" cy="76.2" r=".4"/>
<circle cx="113.3" cy="72.1" r=".4"/>
<circle cx="113.3" cy="59.9" r=".4"/>
<circle cx="109.2" cy="59.9" r=".4"/>
<circle cx="105.1" cy="59.9" r=".4"/>
<circle cx="101" cy="59.9" r=".4"/>
<circle cx="96.9" cy="59.9" r=".4"/>
<circle cx="40.8" cy="90.5" r=".4"/>
<circle cx="63.2" cy="90.5" r=".4"/>
</g>
<g font-size="3.5">
<text x="3.5" y="205.4">30.04.2019</text>
<text x="22.2" y="205.4">00:19 f=0.80 E:\Dropbox\Eagle Projects\DLT\DLT.sch (Sheet: 2/2)</text>
</g>
<text font-size="2.9" fill="#800000" x="32.8" y="160.6" transform="rotate(-90 32.8 160.6)">USB</text>
<g font-size="2" fill="#505050">
<text x="90.8" y="53.5">1.8V</text>
<text x="99" y="53.5">3.3V</text>
<text x="114.1" y="51.7" transform="rotate(-90 114.1 51.7)">R3G$4</text>
<text x="118" y="51.7" transform="rotate(-90 118 51.7)">10k</text>
<text x="101" y="58.8">NVCC</text>
<text x="131.7" y="64.7">J7</text>
<text x="144.9" y="63.7">3.3V</text>
<text x="95.7" y="67" transform="rotate(-90 95.7 67)">R3G$2</text>
<text x="99.6" y="67" transform="rotate(-90 99.6 67)">10k</text>
<text x="99.8" y="67" transform="rotate(-90 99.8 67)">R3G$1</text>
<text x="100" y="70.1">SD2_DATA0</text>
<text x="103.7" y="67" transform="rotate(-90 103.7 67)">10k</text>
<text x="103.9" y="67" transform="rotate(-90 103.9 67)">R2G$4</text>
<text x="107.8" y="67" transform="rotate(-90 107.8 67)">10k</text>
<text x="108" y="67" transform="rotate(-90 108 67)">R2G$3</text>
<text x="111.8" y="67" transform="rotate(-90 111.8 67)">10k</text>
<text x="112.1" y="67" transform="rotate(-90 112.1 67)">R2G$2</text>
<text x="115.1" y="67" transform="rotate(-90 115.1 67)">R2G$1</text>
<text x="115.9" y="67" transform="rotate(-90 115.9 67)">10k</text>
<text x="119" y="67" transform="rotate(-90 119 67)">10k</text>
<text x="131.7" y="66.7">47571-0001</text>
<text x="161.3" y="67">NVCC</text>
<text x="242.5" y="67">DSI_D2_N</text>
<text x="242.5" y="71.1">DSI_D3_N</text>
<text x="242.7" y="69">DSI_D2_P</text>
<text x="43.6" y="77.2" transform="rotate(-90 43.6 77.2)">R4</text>
<text x="66.1" y="77.2" transform="rotate(-90 66.1 77.2)">R5</text>
<text x="100" y="74.2">SD2_DATA2</text>
<text x="100" y="76.2">SD2_DATA3</text>
<text x="100" y="72.1">SD2_DATA1</text>
<text x="156.8" y="74.4" transform="rotate(-90 156.8 74.4)">GND</text>
<text x="160.1" y="77.2" transform="rotate(-90 160.1 77.2)">R3G$3</text>
<text x="163.9" y="77.2" transform="rotate(-90 163.9 77.2)">10k</text>
<text x="242.7" y="73.1">DSI_D3_P</text>
<text x="243" y="75.2">DSI_D0_P</text>
<text x="243" y="77.2">DSI_D0_N</text>
<text x="100" y="80.3">SD2_CLK</text>
<text x="100" y="78.2">SD2_CMD</text>
<text x="155.4" y="78.2">SD2_CD</text>
<text x="243" y="79.3">DSI_D1_P</text>
<text x="243" y="81.3">DSI_D1_N</text>
<text x="243" y="83.3">DSI_CK_N</text>
<text x="30.5" y="84.2">1.8V</text>
<text x="36.5" y="85.2">10k</text>
<text x="37.2" y="89.1">R6</text>
<text x="53" y="84.2">3.3V</text>
<text x="58.9" y="85.2">10k</text>
<text x="59.6" y="89.1">R7</text>
<text x="170.5" y="88.2">1.8V</text>
<text x="176.6" y="88.2">IC3</text>
<text x="242.2" y="87.4">DSI_BL_PWM</text>
<text x="242.9" y="89.5">DSI_EN</text>
<text x="243" y="85.4">DSI_CK_P</text>
<text x="28.5" y="90.5">NRESET</text>
<text x="158.2" y="94.6">I2C3_SCL_1V8</text>
<text x="164.1" y="90.3">GND</text>
<text x="176.6" y="90.2">TXS0104EPWR</text>
<text x="192.9" y="90.3">3.3V</text>
<text x="195" y="94.6">I2C3_SCL_3V3</text>
<text x="198.9" y="90.3">GND</text>
<text x="18.3" y="98.5">1.8V</text>
<text x="42.6" y="96.2">GND</text>
<text x="65.1" y="96.2">GND</text>
<text x="84.5" y="98.5">GND</text>
<text x="90.8" y="98.5">1.8V</text>
<text x="96.9" y="98.4">TXS0104EPWR</text>
<text x="96.9" y="96.3">IC2</text>
<text x="113.3" y="98.5">3.3V</text>
<text x="119.2" y="98.5">GND</text>
<text x="158.2" y="96.6">I2C3_SDA_1V8</text>
<text x="158.2" y="98.7">GPIO_P24_1V8</text>
<text x="158.2" y="100.7">GPIO_P26_1V8</text>
<text x="195" y="96.6">I2C3_SDA_3V3</text>
<text x="195" y="98.7">GPIO_P24_3V3</text>
<text x="195" y="100.7">GPIO_P26_3V3</text>
<text x="44.4" y="107" transform="rotate(-90 44.4 107)">GND</text>
<text x="55.9" y="107" transform="rotate(-90 55.9 107)">GND</text>
<text x="76.5" y="106.8">UART4_RTS_1V8</text>
<text x="77.5" y="104.8">UART4_RX_1V8</text>
<text x="77.5" y="102.7">UART4_TX_1V8</text>
<text x="119.4" y="106.8">RTS</text>
<text x="120.4" y="102.7">TX</text>
<text x="120.4" y="104.8">RX</text>
<text x="198.7" y="106.9" transform="rotate(-90 198.7 106.9)">1.8V</text>
<text x="200.9" y="106.4">GND</text>
<text x="18.1" y="110.5">GND</text>
<text x="59.1" y="112.7">J3</text>
<text x="76.5" y="108.9">UART4_CTS_1V8</text>
<text x="119.4" y="108.9">CTS</text>
<text x="170.3" y="108.5">GND</text>
<text x="59.1" y="114.7">629104190121</text>
<text x="62.2" y="118.1">USB_D2_N</text>
<text x="90.6" y="116.6">GND</text>
<text x="119" y="115" transform="rotate(-90 119 115)">1.8V</text>
<text x="122.3" y="114.6">GND</text>
<text x="18.1" y="124.8">GND</text>
<text x="30.5" y="120.1">USB_D2_P</text>
<text x="60" y="123.8">GND</text>
<text x="167.4" y="125.2">TMDS_D2_GND</text>
<text x="180.5" y="120.9">GND</text>
<text x="12.2" y="130.3">BT_CFG10</text>
<text x="12.2" y="128.3">BT_CFG4</text>
<text x="55.9" y="131.5" transform="rotate(-90 55.9 131.5)">GND</text>
<text x="119.4" y="130">CM2020-00TR</text>
<text x="119.4" y="128">IC1</text>
<text x="167.4" y="129.3">TMDS_D0_GND</text>
<text x="167.4" y="127.3">TMDS_D1_GND</text>
<text x="167.4" y="131.3">TMDS_CK_GND</text>
<text x="12.2" y="134.4">BT_CFG13</text>
<text x="12.2" y="132.4">BT_CFG12</text>
<text x="49.9" y="133.2">3.3V</text>
<text x="55.1" y="137.5">GND</text>
<text x="62.2" y="133.4">5V</text>
<text x="135.7" y="135.4">ESD_BYP</text>
<text x="137.1" y="133.4">5V_OUT</text>
<text x="157.8" y="137.7" transform="rotate(-90 157.8 137.7)">GND</text>
<text x="236.6" y="135.2">GND</text>
<text x="243" y="133.2">1.8V</text>
<text x="249.1" y="135.1">TXS0104EPWR</text>
<text x="249.1" y="133.1">IC4</text>
<text x="265.4" y="135.2">3.3V</text>
<text x="271.4" y="135.2">GND</text>
<text x="18.3" y="138.3">3.3V</text>
<text x="49.7" y="139.7" transform="rotate(-90 49.7 139.7)">GND</text>
<text x="55.1" y="139.5">HDMI_TX2_P</text>
<text x="55.1" y="143.6">HDMI_TX2_N</text>
<text x="131.7" y="141.6">TMDS_D2_GND</text>
<text x="132.9" y="143.6">TMDS_D2_N</text>
<text x="133.1" y="139.5">TMDS_D2_P</text>
<text x="164.3" y="143.6">CE_REMOTE_OUT</text>
<text x="174.5" y="139.5">5V_OUT</text>
<text x="227.7" y="139.5">SAI3_TXC_1V8</text>
<text x="227.7" y="141.6">SAI3_TXFS_1V8</text>
<text x="227.7" y="143.6">SAI3_TXD_1V8</text>
<text x="267.5" y="139.5">SAI3_TXC_3V3</text>
<text x="267.5" y="141.6">SAI3_TXFS_3V3</text>
<text x="267.5" y="143.6">SAI3_TXD_3V3</text>
<text x="55.1" y="145.6">HDMI_TX1_P</text>
<text x="55.1" y="149.7">HDMI_TX1_N</text>
<text x="131.7" y="147.7">TMDS_D1_GND</text>
<text x="132.9" y="149.7">TMDS_D1_N</text>
<text x="133.1" y="145.6">TMDS_D1_P</text>
<text x="162.3" y="147.7">HOTPLUG_DET_OUT</text>
<text x="280.6" y="147.7" transform="rotate(-90 280.6 147.7)">3.3V</text>
<text x="15.2" y="155.9">USB_D1_N</text>
<text x="18.1" y="150.3">GND</text>
<text x="55.1" y="151.8">HDMI_TX0_P</text>
<text x="55.1" y="155.9">HDMI_TX0_N</text>
<text x="131.7" y="153.8">TMDS_D0_GND</text>
<text x="132.9" y="155.9">TMDS_D0_N</text>
<text x="133.1" y="151.8">TMDS_D0_P</text>
<text x="167.4" y="153.8">DDC_CLK_OUT</text>
<text x="167.4" y="151.8">DDC_DAT_OUT</text>
<text x="242.8" y="153.4">GND</text>
<text x="271.2" y="151.8" transform="rotate(-90 271.2 151.8)">1.8V</text>
<text x="273.4" y="151.4">GND</text>
<text x="15.2" y="157.9">USB_D1_P</text>
<text x="15.2" y="159.9">USB1_ID</text>
<text x="35.5" y="161.6">GND</text>
<text x="55.1" y="157.9">HDMI_CLK_P</text>
<text x="55.1" y="162">HDMI_CLK_N</text>
<text x="130.6" y="159.9">TMDS_CK_GND</text>
<text x="132.7" y="162">TMDS_CK_N</text>
<text x="132.8" y="157.9">TMDS_CK_P</text>
<text x="169.4" y="159.9">TMDS_D2_P</text>
<text x="169.4" y="157.9">TMDS_D2_N</text>
<text x="24.2" y="165.7">GND</text>
<text x="55.1" y="164">HDMI_CEC</text>
<text x="55.1" y="166.1">HDMI_DDC_SCL</text>
<text x="127" y="164">CE_REMOTE_OUT</text>
<text x="130.1" y="166.1">DDC_CLK_OUT</text>
<text x="169.4" y="166.1">TMDS_D1_P</text>
<text x="169.4" y="164">TMDS_D1_N</text>
<text x="55.1" y="168.1">HDMI_DDC_SDA</text>
<text x="55.1" y="170.2">HDMI_HPD</text>
<text x="124.6" y="170.2">HOTPLUG_DET_OUT</text>
<text x="130.1" y="168.1">DDC_DAT_OUT</text>
<text x="169.4" y="172.2">TMDS_D0_P</text>
<text x="169.4" y="170.2">TMDS_D0_N</text>
<text x="169.4" y="176.3">TMDS_CK_N</text>
<text x="169.4" y="178.3">TMDS_CK_P</text>
<text x="184.8" y="183.8">CN1</text>
</g>
<g font-size="1.7" fill="#505050">
<text x="116.4" y="69.8">P7</text>
<text x="116.4" y="71.8">P8</text>
<text x="122.3" y="70.7">DAT0</text>
<text x="137.4" y="70.7">VDD</text>
<text x="144.8" y="69.8">P4</text>
<text x="144.8" y="71.8">P6</text>
<text x="259.6" y="66.7">1</text>
<text x="259.6" y="68.8">2</text>
<text x="259.6" y="70.8">3</text>
<text x="116.4" y="73.9">P1</text>
<text x="116.4" y="75.9">P2</text>
<text x="116.4" y="78">P3</text>
<text x="122.3" y="72.7">DAT1</text>
<text x="122.3" y="74.8">DAT2</text>
<text x="122.3" y="76.8">CD/DAT3</text>
<text x="134.8" y="74.8">SHIELD</text>
<text x="137.2" y="72.7">GND</text>
<text x="137.6" y="76.8">POL</text>
<text x="144.8" y="73.9">G1</text>
<text x="144.8" y="75.9">G4</text>
<text x="144.8" y="78">G5</text>
<text x="147.1" y="73.9">*3</text>
<text x="259.6" y="72.8">4</text>
<text x="259.6" y="74.9">5</text>
<text x="259.6" y="76.9">6</text>
<text x="116.4" y="80">P5</text>
<text x="122.3" y="78.9">CMD</text>
<text x="122.3" y="80.9">CLK</text>
<text x="137.6" y="78.9">DET</text>
<text x="259.6" y="79">7</text>
<text x="259.6" y="81">8</text>
<text x="259.6" y="83.1">9</text>
<text x="44.6" y="86.1" transform="rotate(-90 44.6 86.1)">3</text>
<text x="67" y="86.1" transform="rotate(-90 67 86.1)">3</text>
<text x="258.6" y="85.1">10</text>
<text x="258.6" y="89.2">12</text>
<text x="258.7" y="87.1">11</text>
<text x="41.6" y="90.2">1</text>
<text x="44.6" y="91.7" transform="rotate(-90 44.6 91.7)">2</text>
<text x="64" y="90.2">1</text>
<text x="67" y="91.7" transform="rotate(-90 67 91.7)">2</text>
<text x="173.8" y="92.3">1</text>
<text x="173.8" y="94.3">2</text>
<text x="178.5" y="93.2">VCCA VCCB</text>
<text x="178.5" y="95.2">A1</text>
<text x="186.9" y="95.2">B1</text>
<text x="192.8" y="92.3">14</text>
<text x="192.8" y="94.3">13</text>
<text x="211.5" y="94.3">1</text>
<text x="10" y="100.4">4</text>
<text x="94.1" y="100.4">1</text>
<text x="98.8" y="101.3">VCCA VCCB</text>
<text x="113.1" y="100.4">14</text>
<text x="173.8" y="96.3">3</text>
<text x="173.8" y="98.4">4</text>
<text x="173.8" y="100.4">5</text>
<text x="178.5" y="97.2">A2</text>
<text x="178.5" y="99.3">A3</text>
<text x="178.5" y="101.3">A4</text>
<text x="186.9" y="97.2">B2</text>
<text x="186.9" y="99.3">B3</text>
<text x="186.9" y="101.3">B4</text>
<text x="192.8" y="96.3">12</text>
<text x="192.8" y="98.4">11</text>
<text x="192.8" y="100.4">10</text>
<text x="211.5" y="96.3">2</text>
<text x="211.5" y="98.4">3</text>
<text x="211.5" y="100.4">4</text>
<text x="10" y="106.5">1</text>
<text x="10" y="104.5">2</text>
<text x="10" y="102.5">3</text>
<text x="94.1" y="102.5">2</text>
<text x="94.1" y="104.5">3</text>
<text x="94.1" y="106.5">4</text>
<text x="98.8" y="103.4">A1</text>
<text x="98.8" y="105.4">A2</text>
<text x="98.8" y="107.4">A3</text>
<text x="107.3" y="103.4">B1</text>
<text x="107.3" y="105.4">B2</text>
<text x="107.3" y="107.4">B3</text>
<text x="113.1" y="102.5">13</text>
<text x="113.1" y="104.5">12</text>
<text x="113.1" y="106.5">11</text>
<text x="125.8" y="102.5">1</text>
<text x="125.8" y="104.5">2</text>
<text x="125.8" y="106.5">3</text>
<text x="173.8" y="102.5">6</text>
<text x="173.8" y="104.5">7</text>
<text x="178.5" y="103.4">NC</text>
<text x="178.5" y="105.4">GND</text>
<text x="184.7" y="103.4">NC_1</text>
<text x="186.5" y="105.4">OE</text>
<text x="192.8" y="102.5">9</text>
<text x="192.8" y="104.5">8</text>
<text x="211.5" y="102.5">5</text>
<text x="94.1" y="108.6">5</text>
<text x="94.1" y="110.6">6</text>
<text x="94.1" y="112.7">7</text>
<text x="98.8" y="109.5">A4</text>
<text x="98.8" y="111.5">NC</text>
<text x="98.8" y="113.6">GND</text>
<text x="105" y="111.5">NC_1</text>
<text x="106.9" y="113.6">OE</text>
<text x="107.3" y="109.5">B4</text>
<text x="113.1" y="108.6">10</text>
<text x="113.1" y="110.6">9</text>
<text x="113.1" y="112.7">8</text>
<text x="125.8" y="108.6">4</text>
<text x="125.8" y="110.6">5</text>
<text x="10" y="118.8">2</text>
<text x="10" y="116.8">3</text>
<text x="10" y="114.7">4</text>
<text x="41" y="117.8">1</text>
<text x="41" y="119.8">3</text>
<text x="45.7" y="118.7">VBUS</text>
<text x="54.4" y="118.7">D-</text>
<text x="60" y="117.8">2</text>
<text x="60" y="119.8">4</text>
<text x="10" y="120.8">1</text>
<text x="45.7" y="120.7">D+</text>
<text x="52.5" y="120.7">GND</text>
<text x="182.6" y="122.9">17</text>
<text x="183.5" y="124.9">2</text>
<text x="186.6" y="123.8">GND</text>
<text x="186.6" y="125.8">TX2_SHIELD</text>
<text x="10" y="130">3</text>
<text x="10" y="128">4</text>
<text x="182.7" y="131.1">11</text>
<text x="183.5" y="129">8</text>
<text x="183.5" y="127">5</text>
<text x="186.6" y="129.9">TX0_SHIELD</text>
<text x="186.6" y="127.9">TX1_SHIELD</text>
<text x="186.6" y="132">TXC_SHIELD</text>
<text x="10" y="134.1">1</text>
<text x="10" y="132.1">2</text>
<text x="78.8" y="133.1">1</text>
<text x="78.8" y="135.1">2</text>
<text x="78.8" y="137.2">3</text>
<text x="83.5" y="134">5V_SUPPLY</text>
<text x="83.5" y="136">LV_SUPPLY</text>
<text x="108.6" y="136">ESD_BYP</text>
<text x="109.8" y="134">5V_OUT</text>
<text x="120.3" y="133.1">38</text>
<text x="120.3" y="135.1">37</text>
<text x="120.3" y="137.2">36</text>
<text x="182.6" y="135.1">14</text>
<text x="186.6" y="136">UTILITY</text>
<text x="246.3" y="137.2">1</text>
<text x="265.3" y="137.2">14</text>
<text x="10" y="142.3">3</text>
<text x="10" y="140.2">4</text>
<text x="78.8" y="139.2">4</text>
<text x="78.8" y="141.3">5</text>
<text x="78.8" y="143.3">6</text>
<text x="83.5" y="138.1">GND_1</text>
<text x="83.5" y="140.1">TMDS_D2+_1</text>
<text x="83.5" y="142.2">TMDS_GND_1</text>
<text x="105" y="142.2">TMDS_GND_8</text>
<text x="105.6" y="140.1">TMDS_D2+_2</text>
<text x="110.8" y="138.1">GND_2</text>
<text x="120.3" y="139.2">35</text>
<text x="120.3" y="141.3">34</text>
<text x="120.3" y="143.3">33</text>
<text x="182.6" y="139.2">18</text>
<text x="182.6" y="143.3">13</text>
<text x="186.6" y="140.1">+5V</text>
<text x="246.3" y="139.2">2</text>
<text x="246.3" y="141.3">3</text>
<text x="246.3" y="143.3">4</text>
<text x="251" y="138.1">VCCA VCCB</text>
<text x="251" y="140.1">A1</text>
<text x="251" y="142.2">A2</text>
<text x="259.4" y="140.1">B1</text>
<text x="259.4" y="142.2">B2</text>
<text x="265.3" y="139.2">13</text>
<text x="265.3" y="141.3">12</text>
<text x="265.3" y="143.3">11</text>
<text x="284.1" y="139.2">1</text>
<text x="284.1" y="141.3">2</text>
<text x="284.1" y="143.3">3</text>
<text x="10" y="146.4">1</text>
<text x="10" y="144.3">2</text>
<text x="78.8" y="145.4">7</text>
<text x="78.8" y="147.4">8</text>
<text x="78.8" y="149.4">9</text>
<text x="83.5" y="144.2">TMDS_D2-_1</text>
<text x="83.5" y="146.3">TMDS_D1+_1</text>
<text x="83.5" y="148.3">TMDS_GND_2</text>
<text x="105" y="148.3">TMDS_GND_7</text>
<text x="105.6" y="146.3">TMDS_D1+_2</text>
<text x="106" y="144.2">TMDS_D2-_2</text>
<text x="120.3" y="145.4">32</text>
<text x="120.3" y="147.4">31</text>
<text x="120.3" y="149.4">30</text>
<text x="182.6" y="147.4">19</text>
<text x="186.6" y="144.2">CEC</text>
<text x="186.6" y="148.3">HOTPLUG</text>
<text x="246.3" y="145.4">5</text>
<text x="246.3" y="147.4">6</text>
<text x="246.3" y="149.4">7</text>
<text x="251" y="144.2">A3</text>
<text x="251" y="146.3">A4</text>
<text x="251" y="148.3">NC</text>
<text x="257.2" y="148.3">NC_1</text>
<text x="259.4" y="144.2">B3</text>
<text x="259.4" y="146.3">B4</text>
<text x="265.3" y="145.4">10</text>
<text x="265.3" y="147.4">9</text>
<text x="265.3" y="149.4">8</text>
<text x="284.1" y="145.4">4</text>
<text x="284.1" y="147.4">5</text>
<text x="23.6" y="153.5">VBUS</text>
<text x="26.4" y="155.6">D-</text>
<text x="77.8" y="151.5">10</text>
<text x="77.8" y="155.6">12</text>
<text x="78" y="153.5">11</text>
<text x="83.5" y="150.3">TMDS_D1-_1</text>
<text x="83.5" y="152.4">TMDS_D0+_1</text>
<text x="83.5" y="154.4">TMDS_GND_3</text>
<text x="105" y="154.4">TMDS_GND_6</text>
<text x="105.6" y="152.4">TMDS_D0+_2</text>
<text x="106" y="150.3">TMDS_D1-_2</text>
<text x="120.3" y="151.5">29</text>
<text x="120.3" y="153.5">28</text>
<text x="120.3" y="155.6">27</text>
<text x="182.6" y="153.5">15</text>
<text x="182.6" y="151.5">16</text>
<text x="186.6" y="154.4">DCLK</text>
<text x="186.6" y="152.4">DDAT</text>
<text x="251" y="150.3">GND</text>
<text x="259" y="150.3">OE</text>
<text x="24.4" y="161.7">GND</text>
<text x="26" y="157.6">D+</text>
<text x="26.5" y="159.7">ID</text>
<text x="34.9" y="157.6">SHIELD1*3</text>
<text x="77.8" y="157.6">13</text>
<text x="77.8" y="159.7">14</text>
<text x="77.8" y="161.7">15</text>
<text x="83.5" y="156.5">TMDS_D0-_1</text>
<text x="83.5" y="158.5">TMDS_CK+_1</text>
<text x="83.5" y="160.6">TMDS_GND_4</text>
<text x="105" y="160.6">TMDS_GND_5</text>
<text x="105.4" y="158.5">TMDS_CK+_2</text>
<text x="106" y="156.5">TMDS_D0-_2</text>
<text x="120.3" y="157.6">26</text>
<text x="120.3" y="159.7">25</text>
<text x="120.3" y="161.7">24</text>
<text x="183.5" y="159.7">1</text>
<text x="183.5" y="157.6">3</text>
<text x="186.6" y="160.6">TX2+</text>
<text x="186.6" y="158.5">TX2-</text>
<text x="77.8" y="163.7">16</text>
<text x="77.8" y="165.8">17</text>
<text x="77.8" y="167.8">18</text>
<text x="83.5" y="162.6">TMDS_CK-_1</text>
<text x="83.5" y="164.6">CE_REMOTE_IN</text>
<text x="83.5" y="166.7">DDC_CLK_IN</text>
<text x="101.3" y="164.6">CE_REMOTE_OUT</text>
<text x="104" y="166.7">DDC_CLK_OUT</text>
<text x="105.9" y="162.6">TMDS_CK-_2</text>
<text x="120.3" y="163.7">23</text>
<text x="120.3" y="165.8">22</text>
<text x="120.3" y="167.8">21</text>
<text x="183.5" y="165.8">4</text>
<text x="183.5" y="163.7">6</text>
<text x="186.6" y="166.7">TX1+</text>
<text x="186.6" y="164.6">TX1-</text>
<text x="77.8" y="169.9">19</text>
<text x="83.5" y="168.7">DDC_DAT_IN</text>
<text x="83.5" y="170.8">HOTPLUG_DET_IN HOTPLUG_DET_OUT</text>
<text x="104" y="168.7">DDC_DAT_OUT</text>
<text x="120.3" y="169.9">20</text>
<text x="183.5" y="171.9">7</text>
<text x="183.5" y="169.9">9</text>
<text x="186.6" y="172.8">TX0+</text>
<text x="186.6" y="170.8">TX0-</text>
<text x="182.6" y="178">10</text>
<text x="182.6" y="176">12</text>
<text x="186.6" y="178.9">TXC+</text>
<text x="186.6" y="176.9">TXC-</text>
</g>
<g font-size="1.4" fill="#505050">
<text x="48.4" y="81.8" transform="rotate(-90 48.4 81.8)">LED1</text>
<text x="70.9" y="81.8" transform="rotate(-90 70.9 81.8)">LED2</text>
<text x="46.9" y="87.9">Q1</text>
<text x="69.4" y="87.9">Q2</text>
</g>
</svg>
